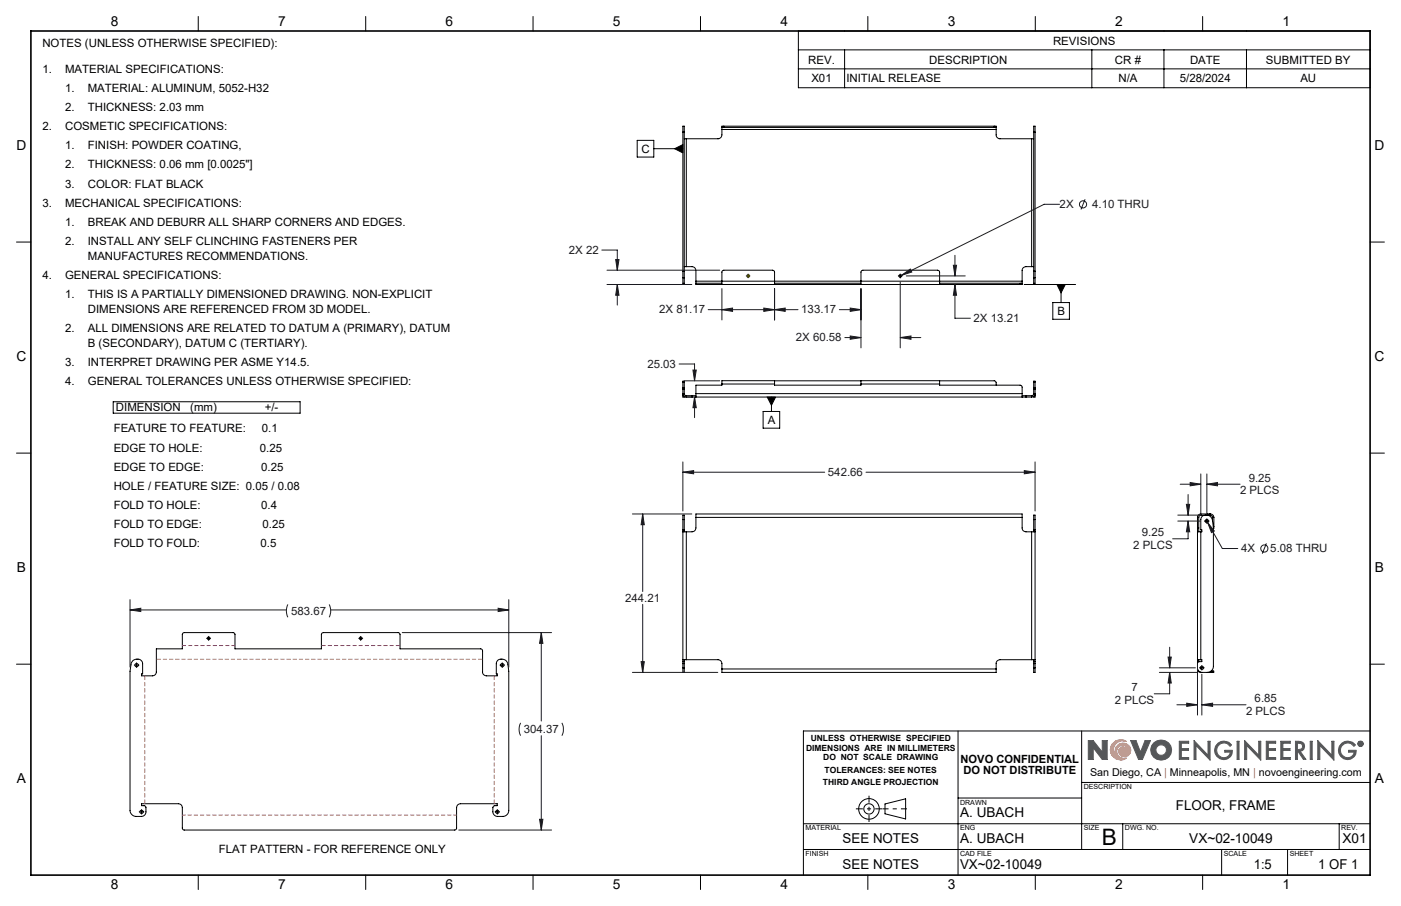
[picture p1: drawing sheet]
<svg xmlns="http://www.w3.org/2000/svg" width="432mm" height="279mm" viewBox="0 0 432 279" stroke-linecap="round" stroke-linejoin="round" font-family="sans-serif">
<g fill="none" stroke="#000" stroke-width=".31">
<path d="M61.1 5.1v4.5M112.7 5.1v4.5M164.3 5.1v4.5M215.9 5.1v4.5M267.5 5.1v4.5M319.1 5.1v4.5M370.7 5.1v4.5M222.5 39.3h.6M222.5 39.3v.6M222.5 39.9v1.7a1.2 1.2 0 0 1-1.2 1.2h-9.8M222.5 39.9h84.5M223.1 38.9h-.6v.4"/>
<path d="M223.1 38.9v.4M223.1 38.9h83.3M223.1 39.3h83.3M306.4 39.3h.6M306.4 38.9h.6v.4M306.4 38.9v.4M307 39.3v.6M307 39.9v1.7a1.2 1.2 0 0 0 1.2 1.2h9.8M210.5 40.7v-1.8h.4v1.8M210.5 40.7v45M210.5 40.7h.4M210.9 42.8h.6"/>
<path d="M210.9 40.7v45M211.5 42.8v39.4M318 42.8h.6M318 42.8v39.4M318.6 40.7v-1.8h.4v1.8M318.6 40.7v45M318.6 40.7h.4M319 40.7v45M5.1 74.6h4.4M422.3 74.6h4.4M210.5 85.7v1.7h.4v-1.7M210.5 83.6h.4"/>
<path d="M210.5 85.7h.4M210.9 82.2h.6M211.5 82.2h1.8a1.2 1.2 0 0 1 1.2 1.2v3.3M214.5 86.7v.6M214.5 87.3v.4h99.9M214.5 86.7h100.5M214.5 87.3h8M222.5 87.7v-3.9l.6-.5h15l.4 .2 .2 .4v3.8M238.7 87.3h26.7M265.4 87.7v-3.9l.6-.5h23l.4 .2 .2 .4v3.8M289.6 87.3h24.8M314.4 87.3h.6"/>
<path d="M314.4 87.3v.4M315 87.3v.4h-.6M315 86.7v.6M318 82.2h.6M318 82.2h-1.8a1.15 1.15 0 0 0-1.2 1.2v3.3M318.6 85.7v1.7h.4v-1.7M318.6 83.6h.4M318.6 85.7h.4M210.5 117.8v1.8M210.5 120v1.4M210.5 117.8v-.3h.4v.3M210.5 119.6v.4"/>
<path d="M210.5 119.6h.4M210.5 117.8h.4M210.5 120h.4M210.9 117.8v1.8M210.9 120v1.4M210.9 119.6v.4M222.5 118.4v-1h84l.4 .3 .1 1.1M222.5 118.4v.4h-8v2.6M222.5 118.4h16.2M238.7 117.4v1M238.7 118.4v.4h26.7v-.4M265.4 117.4v1"/>
<path d="M265.4 118.4h24.2M289.6 117.4v1M289.6 118.4v.4h24.8l.5 .2 .1 .4v2M318.6 117.8v1.8M318.6 120v1.4M318.6 117.8v-.3h.4v.3M318.6 119.6v.4M318.6 119.6h.4M318.6 117.8h.4M318.6 120h.4M319 117.8v1.8M319 120v1.4"/>
<path d="M319 119.6v.4M5.1 139.7h4.4M210.5 121.4a1.09 1.09 0 0 0 1 1M210.5 121.8v.6h.4v-.2M210.5 121.4v.4M210.5 121.4h.4M210.5 121.8h.1M210.9 121.4l.2 .4 .4 .2M211.5 122v.4M211.5 122.4h1.8M211.5 122h1.8M213.3 122h1.2"/>
<path d="M213.3 122.4h1.2M213.3 122v.4M214.5 121.4v1M214.5 121.4h100.5M214.5 122.4h100.5M315 121.4v1M315 122h1.2M315 122.4h1.2M316.2 122.4h1.8M316.2 122v.4M316.2 122h1.8M318 122v.4"/>
<path d="M318.6 121.4l-.2 .4-.4 .2M318.6 121.4h.4M318.9 121.8h.1M319 121.4a1.09 1.09 0 0 1-1 1M319 121.8v.6h-.4v-.2M319 121.4v.4M422.3 139.7h4.4M214.5 159.6v3.2a1.2 1.2 0 0 1-1.2 1.2h-1.8M214.5 159.6v-1.1h100.5v1.1M214.5 159.6h100.5M315 159.6v3.2a1.15 1.15 0 0 0 1.2 1.2h1.8M369.1 159.6h.4"/>
<path d="M369.1 159.6v3.2M369.5 159.6v3.2M370.1 158.5a1.02 1.02 0 0 0-1 1.1M370.1 158.9l-.5 .2-.1 .5M370.1 158.5h2M370.1 158.5v.4M370.1 158.9h1M372.1 158.5h.6M372.1 158.5v.4M372.4 158.9h.3M372.7 158.5h.4M372.7 158.9h.4"/>
<path d="M372.7 158.5v.4M373.1 158.9l.4 .2 .2 .5M373.1 158.5a1.09 1.09 0 0 1 1 1.1M373.1 158.5v.4M373.7 159.6h.4M373.7 159.6v.9M374.1 159.6v2.7M210.5 164h1M210.5 160.2v-1.3h.4v1.3M210.5 160.2v43.8M210.5 163.4h.4M210.5 160.2h.4"/>
<path d="M210.9 160.2v3.8M211.5 164v39.4M318 164h1M318 164v39.4M318.6 160.2v-1.3h.4v1.3M318.6 160.2v3.8M318.6 163.4h.4M318.6 160.2h.4M319 160.2v43.8M369.1 164h1M369.1 162.8v1.2M369.1 164v39.4"/>
<path d="M369.1 162.8h.4M369.5 162.8v1.2M370.1 164h.3v-.6h-.3v-3.2a1.82 1.82 0 0 1 2-1.4 1.82 1.82 0 0 1 1.6 1.8l.3 2v42.9a1.93 1.93 0 0 1-1.9 1.9M370.1 164v39.4M373.9 162.3h.2M374.1 162.3l-.1 .6M5.1 204.8h4.4M40.9 203.8a1.76 1.76 0 0 1 1.8-.5 1.76 1.76 0 0 1 1.3 1.4v3.1h-.4v.6h3.4a1.2 1.2 0 0 0 1.2-1.2v-7.1h8v-4.5l.6-.5h15l.6 .5v4.5h26.7v-4.5l.6-.5h23l.4 .2 .2 .4v4.4h25l.4 .6v6.5a1.2 1.2 0 0 0 1.2 1.2h3.3v-.6h-.2v-3.1a1.82 1.82 0 0 1 1.9-1.5 1.82 1.82 0 0 1 1.7 1.8l.2 2v42.9a1.87 1.87 0 0 1-1.8 1.9h-1.7a1.45 1.45 0 0 1-1.4-1.4l.1-1.7 .5-.2h.7v-.6h-11.3a1.2 1.2 0 0 0-1.2 1.2v6.4l-.5 .5h-83.5l-.5-.5v-6.4a1.2 1.2 0 0 0-1.2-1.2h-11.4v.6h.8l.5 .2 .1 1.7a1.39 1.39 0 0 1-1.4 1.4 3.6 3.6 0 0 1-2.7-.3l-.7-.9-.1-.7v-42.9l.3-2.3zM210.5 204v.6M210.5 206v1.4h.4v-1.4M210.5 203.4h1M210.5 206h.4"/>
<path d="M210.5 204.6h.4M210.5 204h.4M210.5 204.6v1.4M210.9 204v.6M210.9 203.4v.6M210.9 204.6v1.4M211.5 203.4h9.8a1.2 1.2 0 0 1 1.2 1.2v1.7M222.5 206.3v1.1h84.5v-1.1M222.5 206.3h84.5M318 203.4h1M318 203.4h-9.8a1.2 1.2 0 0 0-1.2 1.2v1.7M318.6 206v1.4h.4v-1.4"/>
<path d="M318.6 204v.6M318.6 206h.4M318.6 204.6h.4M318.6 204h.4M318.6 203.4v.6M318.6 204.6v1.4M319 204v.6M319 204.6v1.4M369.1 204.6v1.4a1.39 1.39 0 0 0 1.4 1.4h3M369.1 203.4h1M369.1 203.4v1.2M369.1 206.3a.92 .92 0 0 0 1 1"/>
<path d="M369.1 206.3h.1M369.5 203.4v.7M370.1 203.4h.3v.6l-1 .1-.3 .5M373.3 206.9h.2M373.5 206.9h.6v.5h-.6M373.5 206.9v.5M422.3 204.8h4.4M295.3 225.4v44.5M333.4 225.4v36.6M422.3 225.4h-174.7v44.5M247.6 254h174.7M272.8 247.9l6.3-1.6v6.3l-6.3-1.6z"/>
<path d="M295.3 246.1h38.1M333.4 241.3h88.9M346 254v8M412.7 254v8M61.1 269.9v4.4M112.7 269.9v4.4M164.3 269.9v4.4M215.9 269.9v4.4M247.6 262h174.7M267.5 269.9v4.4M319.1 269.9v4.4M370.7 269.9v4.4"/>
<path d="M376.5 262v7.9M396.8 262v7.9"/>
<circle cx="230.6" cy="85.1" r=".41"/>
<circle cx="277.5" cy="85.1" r=".41"/>
<circle cx="372" cy="160.7" r=".52"/>
<circle cx="64.3" cy="196.9" r=".41"/>
<circle cx="111.2" cy="196.9" r=".41"/>
<circle cx="42.1" cy="205.1" r=".52"/>
<circle cx="154.8" cy="205.1" r=".51"/>
<circle cx="370.4" cy="205.9" r=".51"/>
<circle cx="43.6" cy="250.4" r=".51"/>
<circle cx="153.3" cy="250.4" r=".5"/>
<circle cx="267.8" cy="249.5" r="1.59"/>
<circle cx="267.8" cy="249.5" r="3.2"/>
</g>
<path d="M342.7 229.6a3.1 3.1 0 0 1 4.5-.9 2.82 2.82 0 0 0-3.9 1.7 2.82 2.82 0 0 0 2.3 3.6 2.45 2.45 0 0 1-1.1-4.2 2.45 2.45 0 0 1 4 1.5 1.88 1.88 0 0 1-1.9 2.1 1.88 1.88 0 0 1-1.8-2.2l.6-.7a1.82 1.82 0 0 1 2.4 1.5 1.89 1.89 0 0 0-2.6-2 1.89 1.89 0 0 0-.3 3.3l1.5 .6 .8-.1a3.2 3.2 0 0 1-4-.2 3.2 3.2 0 0 1-.5-4z" fill="none" stroke="#f78d2a" stroke-width=".31"/>
<g fill="none" stroke="#555759" stroke-width=".31">
<path d="M336.9 230.6v3.6h-1.5v-5.8h1.5l2.8 3.6M336.9 230.6h.1M337 230.6l2.7 3.6h1.5v-5.8h-1.5v3.6M339.7 232h.1M348.5 228.4h1.6l1.4 3.6 1.4-3.6h1.7l-2.5 5.8h-1.2zM363.5 228.6h2.9v.6h-2.3v1.7h2.2v.5h-2.2v2.2h2.3v.6h-2.9zM368 228.4l4.3 4.5v-4.3h.7v5.8l-4.4-4.5v4.3h-.6zM375.4 229.2a2.89 2.89 0 0 1 4.2 .5l-.5 .5a2.26 2.26 0 0 0-3.2-.7 2.26 2.26 0 0 0-.5 3.2 2.26 2.26 0 0 0 3.3 .4l.5-1.1h-1.7v-.6h2.3a2.78 2.78 0 0 1-4 2.5 2.78 2.78 0 0 1-.4-4.7zM381.3 228.6h.6v5.6h-.6zM383.6 228.4l4.3 4.5v-4.3h.7v5.8l-4.4-4.5v4.3h-.6zM390.3 228.6h2.9v.6h-2.3v1.7h2.2v.5h-2.2v2.2h2.3v.6h-2.9zM394.8 228.6h2.9v.6h-2.3v1.7h2.2v.5h-2.2v2.2h2.3v.6h-2.9z"/>
<path d="M399.3 228.6a2.74 2.74 0 0 1 2.6 .8l.2 .8-.3 .9-1.1 .6 1.8 2.5h-.8l-1.7-2.5h-.1v2.5h-.6zM399.9 229.2l1.1 .1a1.02 1.02 0 0 1 0 1.7l-1.1 .2zM403.8 228.6h.6v5.6h-.6zM406.2 228.4l4.3 4.5v-4.3h.6v5.8l-4.3-4.5v4.3h-.6zM413.6 229.2a2.89 2.89 0 0 1 4.2 .5l-.5 .5a2.25 2.25 0 0 0-3.3-.7 2.25 2.25 0 0 0-.2 3.4 2.25 2.25 0 0 0 3.4-.3l.1-.6h-1.6v-.6h2.3a2.79 2.79 0 0 1-4 2.5 2.79 2.79 0 0 1-.4-4.7zM419 228.9l.6 .1-.1 .4 .2 .4-.4-.4-.3 .4zM419.2 229l.3 .2-.3 .1z"/>
<circle cx="357.9" cy="231.3" r="1.64"/>
<circle cx="357.9" cy="231.3" r="3.2"/>
<circle cx="419.3" cy="229.4" r=".85"/>
<circle cx="419.3" cy="229.4" r=".71"/>
</g>
<path d="M279.5 249.4h-7.5" fill="none" stroke="#000" stroke-width=".31" stroke-dasharray="15.2 1.3 1.3 1.3" stroke-dashoffset="13.4" stroke-linecap="butt"/>
<path d="M263.8 249.4h8.1M267.8 245.4v8.1" fill="none" stroke="#000" stroke-width=".31" stroke-dasharray="15.2 1.3 1.3 1.3" stroke-dashoffset="13.1" stroke-linecap="butt"/>
<path d="M9.5 9.6h412.8v260.3h-412.8z" fill="none" stroke="#000" stroke-width=".5"/>
<path d="M343 229.1a3.2 3.2 0 0 1 4.2-.4 2.82 2.82 0 0 0-3.9 1.7 2.82 2.82 0 0 0 2.3 3.6 2.43 2.43 0 0 1-1.9-2.8 2.43 2.43 0 0 1 2.7-2 2.43 2.43 0 0 1 2.1 2.7 1.82 1.82 0 0 1-2.5 1.5 1.82 1.82 0 0 1-.9-2.7 1.73 1.73 0 0 1 2.7 1.3 1.9 1.9 0 0 0-2.6-2 1.9 1.9 0 0 0-.3 3.3l.8 .5h1.5a3.2 3.2 0 0 1-4.2-.4 3.2 3.2 0 0 1 0-4.3z" fill-rule="evenodd" fill="#f78d2a"/>
<path d="M335.4 228.4v5.8h1.5v-3.6l2.8 3.6h1.5v-5.8h-1.5v3.6l-2.8-3.6zM348.5 228.4l2.4 5.8h1.2l2.5-5.8h-1.7l-1.4 3.6-1.4-3.6zM355.6 229.1a3.1 3.1 0 0 0 .2 4.6 3.1 3.1 0 0 0 4.6-.6 3.1 3.1 0 0 0-1-4.5l-1.8-.4-1 .3zM356.2 231.3a1.65 1.65 0 0 1 3.3 0 1.65 1.65 0 0 1-3.3 0zM363.5 228.6v5.6h2.9v-.6h-2.3v-2.2h2.2v-.5h-2.2v-1.7h2.3v-.6zM368 228.4v5.8h.6v-4.3l4.4 4.5v-5.8h-.7v4.3zM375.2 229.3a2.79 2.79 0 0 0 .7 4.7 2.79 2.79 0 0 0 3.9-2.6h-2.3v.6h1.7a2.16 2.16 0 0 1-3 1.4 2.16 2.16 0 0 1-.9-3.2 2.22 2.22 0 0 1 3.8 0l.5-.5a2.92 2.92 0 0 0-4.4-.4zM381.3 228.6v5.6h.6v-5.6zM383.6 228.4v5.8h.6v-4.3l4.4 4.5v-5.8h-.7v4.3zM390.3 228.6v5.6h2.9v-.6h-2.3v-2.2h2.2v-.5h-2.2v-1.7h2.3v-.6zM394.8 228.6v5.6h2.9v-.6h-2.3v-2.2h2.2v-.5h-2.2v-1.7h2.3v-.6zM399.3 228.6v5.6h.6v-2.5l1.8 2.5h.8l-1.8-2.5 1.1-.6 .3-1.3a1.6 1.6 0 0 0-2.1-1.2zM399.9 229.2l1.3 .3 .3 .4-.3 1-1.3 .3zM403.8 228.6v5.6h.6v-5.6zM406.2 228.4v5.8h.6v-4.3l4.3 4.5v-5.8h-.6v4.3zM413.3 229.4a2.79 2.79 0 0 0 .9 4.6 2.79 2.79 0 0 0 3.8-2.6h-2.3v.6h1.6a2.18 2.18 0 0 1-3.2 1.3 2.18 2.18 0 0 1-.4-3.5 2.22 2.22 0 0 1 3.6 .4l.5-.5a2.89 2.89 0 0 0-4.5-.3zM419 228.9v.9h.2v-.4l.5 .4-.2-.4 .2-.4zM419.2 229l.3 .2-.3 .1zM418.5 229.4a.85 .85 0 0 0 1.7 0 .85 .85 0 0 0-1.7 0zM418.6 229.4a.71 .71 0 0 1 1.4 0 .71 .71 0 0 1-1.4 0z" fill-rule="evenodd" fill="#555759"/>
<g fill="none" stroke="#191924" stroke-width=".31">
<path d="M185.5 77.1h4.8v6.2M294.3 78.7v6.4M326.6 63h-4.8l-44 21.9M334.4 61.5l-1.2 3.1M187.1 83.3h34.7M187.1 87.7h26.1M189.8 80h1l-.5 3.3zM190.3 87.7l.5 3.4h-1zM190.3 87.7v6.4M218.3 95.5h27.7M222.5 95.5l3.3-.5v1zM222.5 89v9.7"/>
<path d="M235.4 95l3.3 .5-3.3 .5zM238.7 95.5l3.3-.5v1zM238.7 89v9.7M258.7 95.5h6.7M262 95l3.4 .5-3.4 .5zM265.4 89v18.3M277.5 87v20.3M277.8 84.9l2.8-1.9 .4 .9zM279.3 85.1h18.2M293.8 81.8h1l-.5 3.3zM294.3 87.7l.5 3.4h-1zM294.3 87.7v10.4h4.8"/>
<path d="M209.3 112.3h4.8v5.1M210.9 117.4h10.9M213.6 114.1h1l-.5 3.3zM260.4 104.1h5M262 103.6l3.4 .5-3.4 .5zM277.5 104.1l3.3-.5v1zM277.5 104.1h6.3M210.9 122.4h2.3M214.1 122.4l.5 3.3h-1zM214.1 122.4v6.4M194.9 158.5h18.3M198.1 158.5l.5 3.3h-1z"/>
<path d="M198.1 158.5v23.9M210.5 145.6l3.3-.5v1zM210.5 142.5v15.1M210.5 145.6h43.7M266.9 145.6h52.1M315.7 145.1l3.3 .5-3.3 .5zM319 142.5v15.1M363 158.9h7.2M363.7 149.3h6.4M365.7 155.5h1l-.5 3.4zM366.2 152.5v6.4M366.8 148.8l3.3 .5-3.3 .5z"/>
<path d="M370.1 146.2v12.8M372 149.3l3.2-.5v1zM372 146.2v12.5M372 149.3h10.2M363 160.7h7M366.2 160.7l.5 3.3h-1zM366.2 160.7v5.5h-4.8M372.2 161.1l2.1 2.7-.9 .5zM372.2 161.1l4.5 8.1h4.8M390.3 167.6l-1.3 3.1M40.1 188.1l3.3-.5v1zM40.1 184.9v20.8"/>
<path d="M40.1 188.1h48.2M88.7 186.4l-.4 1.8 .4 2.2M101.5 186.4l.4 1.5v1l-.4 1.5M101.9 188.1h54.9M124 195.1h46M153.5 187.6l3.3 .5-3.3 .5zM156.8 184.9v20.8M166.8 195.1l.5 3.3h-1zM166.8 195.1v27.3M198.1 186.4v21M360.5 199.6v6.4M194.9 207.4h26.3"/>
<path d="M197.6 204h1l-.5 3.4zM357.3 207.4h11.9M357.3 206h11.1M360 202.6h1l-.5 3.4zM360.5 207.4l.5 3.2h-1zM360.5 207.4v6.6h-4.8M362.7 217.3h6.4M365.8 216.9l3.3 .4-3.3 .5zM369.1 204.7v15.8M370.4 217.3l3.3-.4v.9zM370.4 207.9v12.6M370.4 217.3h13.6"/>
<path d="M160.4 222.9l-.4 1.9 .4 2.1M166.8 226.9v29.1M173.2 222.9l.4 1.5v1.3l-.4 1.2M141.4 256h28.6M166.3 252.7h1l-.5 3.3z"/>
<circle cx="333.8" cy="63" r="1.09"/>
<circle cx="389.7" cy="169.1" r="1.11"/>
</g>
<g fill="none" stroke="#000" stroke-width=".31">
<path d="M246.1 9.6h176.2v17.5h-176.2zM246.1 15.4h176.2M260.3 15.4v11.7M336.5 15.4v11.7M358.7 15.4v11.7M384.2 15.4v11.7M246.1 21.2h176.2M196.4 43.3h5.1v5.1h-5.1zM201.5 45.9h9M207.9 45.9l2.6-1.3v2.6zM276.9 85.1h.2M277.2 85.1h.5"/>
<path d="M277.5 84.5v.2M277.5 84.9v.4M277.5 85.5v.2M277.9 85.1h.2M315.7 87.7h15.8M324.5 93.3h5.1v5.2h-5.1zM325.8 87.7h2.5l-1.3 2.6zM327 87.7v5.6M34.9 123.9h57.6v3.5h-57.6zM235.2 126.9h5.1v5.1h-5.1zM236.5 122.4h2.5l-1.2 2.6zM237.8 122.4v4.5"/>
<path d="M372 160v.3M371.2 160.7h.3M371.8 160.7h.3M372 160.5v.4M372 161.1v.3M372.4 160.7h.3M63.7 196.8h.2M64.1 196.8h.4M64.3 196.3v.2M64.3 196.6v.5M64.3 197.3v.2M64.7 196.8h.2"/>
<path d="M110.6 196.8h.2M111 196.8h.4M111.2 196.3v.2M111.2 196.6v.5M111.2 197.3v.2M111.6 196.8h.2M41.4 205.1h.3M41.9 205.1h.4M42.1 204.4v.3M42.1 204.9v.4M42.1 205.5v.3M42.5 205.1h.3"/>
<path d="M154.1 205.1h.3M154.6 205.1h.4M154.8 204.4v.3M154.8 204.9v.4M154.8 205.5v.3M155.2 205.1h.3M369.7 206h.3M370.2 206h.4M370.4 205.2v.3M370.4 205.7v.5M370.4 206.3v.4M370.8 206h.4"/>
<path d="M42.9 250.4h.3M43.4 250.4h.4M43.6 249.7v.3M43.6 250.2v.4M43.6 250.8v.3M44 250.4h.3M152.6 250.4h.3M153.1 250.4h.4M153.3 249.7v.3M153.3 250.2v.4M153.3 250.8v.3M153.7 250.4h.3"/>
</g>
<path d="M140.7 251.4h-84.5" fill="none" stroke="#ff0080" stroke-width=".31" stroke-dasharray="1.3 .6" stroke-dashoffset=".3" stroke-linecap="butt"/>
<path d="M99.1 199.1h24.2M48.2 203.3h100.5" fill="none" stroke="#ff0080" stroke-width=".31" stroke-dasharray="1.3 .6" stroke-dashoffset="-.1" stroke-linecap="butt"/>
<path d="M56.2 199.1h16.2" fill="none" stroke="#ff0080" stroke-width=".31" stroke-dasharray="1.3 .6" stroke-dashoffset=".1" stroke-linecap="butt"/>
<path d="M152.3 208.4v39.5M44.6 247.9v-39.5" fill="none" stroke="#ff0080" stroke-width=".31" stroke-dasharray="1.3 .6" stroke-linecap="butt"/>
<path d="M230 85.1h.2M230.4 85.1h.4M230.6 84.5v.2M230.6 84.9v.4M230.6 85.5v.2M231 85.1h.2" fill="none" stroke="#808000" stroke-width=".31"/>
<path d="M236.5 122.4l1.3 2.6 1.2-2.6zM325.8 87.7l1.2 2.6 1.3-2.6zM207.9 45.9l2.6 1.3v-2.6z" fill="#000"/>
<path d="M198.1 158.5l.5 3.3h-1zM197.6 204h1l-.5 3.4zM210.5 145.6l3.3-.5v1zM315.7 145.1l3.3 .5-3.3 .5zM213.6 114.1h1l-.5 3.3zM214.1 122.4l.5 3.3h-1zM372.2 161.1l1.2 3.2 .9-.5zM365.7 155.5h1l-.5 3.4zM366.2 160.7l.5 3.3h-1zM360 202.6h1l-.5 3.4zM360.5 207.4l.5 3.2h-1zM365.8 216.9l3.3 .4-3.3 .5zM370.4 217.3l3.3-.4v.9zM366.8 148.8l3.3 .5-3.3 .5zM372 149.3l3.2-.5v1zM189.8 80h1l-.5 3.3zM190.3 87.7l.5 3.4h-1zM222.5 95.5l3.3-.5v1zM235.4 95l3.3 .5-3.3 .5zM238.7 95.5l3.3-.5v1zM262 95l3.4 .5-3.4 .5zM262 103.6l3.4 .5-3.4 .5zM277.5 104.1l3.3-.5v1zM294.3 87.7l.5 3.4h-1zM293.8 81.8h1l-.5 3.3zM277.8 84.9l3.2-1-.4-.9zM40.1 188.1l3.3-.5v1zM153.5 187.6l3.3 .5-3.3 .5zM166.3 252.7h1l-.5 3.3zM166.8 195.1l.5 3.3h-1z" fill="#191924"/>
<text font-size="7" x="339.5" y="260.5">B</text>
<g font-size="4.2">
<text x="34.1" y="8.1">8</text>
<text x="85.7" y="8.1">7</text>
<text x="137.3" y="8.1">6</text>
<text x="188.9" y="8.1">5</text>
<text x="240.5" y="8.1">4</text>
<text x="292.1" y="8.1">3</text>
<text x="343.7" y="8.1">2</text>
<text x="395.3" y="8.1">1</text>
<text x="5.1" y="46.4">D</text>
<text x="423.7" y="46.4">D</text>
<text x="5.1" y="111.4">C</text>
<text x="423.7" y="111.4">C</text>
<text x="5.2" y="176.5">B</text>
<text x="423.8" y="176.5">B</text>
<text x="5.2" y="241.6">A</text>
<text x="423.8" y="241.6">A</text>
<text x="362.4" y="249.9">FLOOR, FRAME</text>
<text x="295.9" y="252">A. UBACH</text>
<text x="259.7" y="260">SEE NOTES</text>
<text x="295.9" y="260">A. UBACH</text>
<text x="366.5" y="260">VX~02-10049</text>
<text x="413.8" y="260">X01</text>
<text x="259.7" y="267.9">SEE NOTES</text>
<text x="295.9" y="267.9">VX~02-10049</text>
<text x="386.5" y="267.9">1:5</text>
<text x="406.3" y="267.9">1 OF 1</text>
<text x="34.1" y="274.2">8</text>
<text x="85.7" y="274.2">7</text>
<text x="137.3" y="274.2">6</text>
<text x="188.9" y="274.2">5</text>
<text x="240.5" y="274.2">4</text>
<text x="292.1" y="274.2">3</text>
<text x="343.7" y="274.2">2</text>
<text x="395.3" y="274.2">1</text>
</g>
<g font-size="3.5">
<text x="13.1" y="14.5">NOTES (UNLESS OTHERWISE SPECIFIED):</text>
<text x="324.6" y="13.8">REVISIONS</text>
<text x="13.1" y="22.4">1.</text>
<text x="20.1" y="22.4">MATERIAL SPECIFICATIONS:</text>
<text x="249.1" y="19.6">REV.</text>
<text x="286.4" y="19.6">DESCRIPTION</text>
<text x="343.6" y="19.6">CR #</text>
<text x="366.8" y="19.6">DATE</text>
<text x="390.2" y="19.6">SUBMITTED BY</text>
<text x="20.1" y="28.3">1.</text>
<text x="27.1" y="28.3">MATERIAL: ALUMINUM, 5052-H32</text>
<text x="250.1" y="25.4">X01</text>
<text x="260.8" y="25.4">INITIAL RELEASE</text>
<text x="344.7" y="25.4">N/A</text>
<text x="363.6" y="25.4">5/28/2024</text>
<text x="400.8" y="25.4">AU</text>
<text x="20.1" y="34.2">2.</text>
<text x="27.1" y="34.2">THICKNESS: 2.03 mm</text>
<text x="13.1" y="40.1">2.</text>
<text x="20.1" y="40.1">COSMETIC SPECIFICATIONS:</text>
<text x="20.1" y="46">1.</text>
<text x="27.1" y="46">FINISH: POWDER COATING,</text>
<text x="197.7" y="47">C</text>
<text x="20.1" y="51.9">2.</text>
<text x="27.1" y="51.9">THICKNESS: 0.06 mm [0.0025&quot;]</text>
<text x="20.1" y="57.8">3.</text>
<text x="27.1" y="57.8">COLOR: FLAT BLACK</text>
<text x="13.1" y="63.8">3.</text>
<text x="20.1" y="63.8">MECHANICAL SPECIFICATIONS:</text>
<text x="20.1" y="69.7">1.</text>
<text x="27.1" y="69.7">BREAK AND DEBURR ALL SHARP CORNERS AND EDGES.</text>
<text x="20.1" y="75.6">2.</text>
<text x="27.1" y="75.6">INSTALL ANY SELF CLINCHING FASTENERS PER</text>
<text x="27.1" y="80.1">MANUFACTURES RECOMMENDATIONS.</text>
<text x="13.1" y="86">4.</text>
<text x="20.1" y="86">GENERAL SPECIFICATIONS:</text>
<text x="20.1" y="91.9">1.</text>
<text x="27.1" y="91.9">THIS IS A PARTIALLY DIMENSIONED DRAWING. NON-EXPLICIT</text>
<text x="27.1" y="96.4">DIMENSIONS ARE REFERENCED FROM 3D MODEL.</text>
<text x="325.9" y="97.1">B</text>
<text x="20.1" y="102.4">2.</text>
<text x="27.1" y="102.4">ALL DIMENSIONS ARE RELATED TO DATUM A (PRIMARY), DATUM</text>
<text x="27.1" y="106.9">B (SECONDARY), DATUM C (TERTIARY).</text>
<text x="20.1" y="112.8">3.</text>
<text x="27.1" y="112.8">INTERPRET DRAWING PER ASME Y14.5.</text>
<text x="20.1" y="118.7">4.</text>
<text x="27.1" y="118.7">GENERAL TOLERANCES UNLESS OTHERWISE SPECIFIED:</text>
<text x="35.7" y="126.6">DIMENSION</text>
<text x="58.7" y="126.6">(mm)</text>
<text x="81.6" y="126.6">+/-</text>
<text x="236.6" y="130.6">A</text>
<text x="35" y="133.4">FEATURE TO FEATURE:</text>
<text x="80.7" y="133.4">0.1</text>
<text x="35" y="139.3">EDGE TO HOLE:</text>
<text x="80.1" y="139.3">0.25</text>
<text x="35" y="145.2">EDGE TO EDGE:</text>
<text x="80.5" y="145.2">0.25</text>
<text x="35" y="151.1">HOLE / FEATURE SIZE: 0.05 / 0.08</text>
<text x="35" y="157">FOLD TO HOLE:</text>
<text x="80.5" y="157">0.4</text>
<text x="35" y="162.9">FOLD TO EDGE:</text>
<text x="80.9" y="162.9">0.25</text>
<text x="35" y="168.8">FOLD TO FOLD:</text>
<text x="80.3" y="168.8">0.5</text>
<text x="296.1" y="235.2">NOVO CONFIDENTIAL</text>
<text x="296.9" y="238.7">DO NOT DISTRIBUTE</text>
<text x="67.5" y="263.2">FLAT PATTERN - FOR REFERENCE ONLY</text>
</g>
<g font-size="3.5" fill="#191924">
<text x="326.6" y="64.2">2X</text>
<text x="336.6" y="64.2">4.10 THRU</text>
<text x="175.3" y="78.3">2X 22</text>
<text x="203.2" y="96.7">2X 81.17</text>
<text x="247" y="96.7">133.17</text>
<text x="300.1" y="99.3">2X 13.21</text>
<text x="245.3" y="105.3">2X 60.58</text>
<text x="199.5" y="113.4">25.03</text>
<text x="255.2" y="146.8">542.66</text>
<text x="384.9" y="148.5">9.25</text>
<text x="382.2" y="152.5">2 PLCS</text>
<text x="351.9" y="165.4">9.25</text>
<text x="349.3" y="169.3">2 PLCS</text>
<text x="382.5" y="170.3">4X</text>
<text x="391.5" y="170.3">5.08 THRU</text>
<text x="192.7" y="185.6">244.21</text>
<text x="89.7" y="189.6">583.67</text>
<text x="348.7" y="213.2">7</text>
<text x="343.6" y="217.1">2 PLCS</text>
<text x="384" y="220.5">2 PLCS</text>
<text x="386.7" y="216.5">6.85</text>
<text x="161.5" y="226.1">304.37</text>
</g>
<text font-size="3.3" x="336" y="239.4">San Diego, CA | Minneapolis, MN | novoengineering.com</text>
<g font-size="2.6">
<text x="248.4" y="231.5">DIMENSIONS ARE IN MILLIMETERS</text>
<text x="249.9" y="228.6">UNLESS OTHERWISE SPECIFIED</text>
<text x="253.7" y="234.4">DO NOT SCALE DRAWING</text>
<text x="254.2" y="238.5">TOLERANCES: SEE NOTES</text>
<text x="253.7" y="242.1">THIRD ANGLE PROJECTION</text>
</g>
<g font-size="2.2">
<text x="334" y="243.4">DESCRIPTION</text>
<text x="295.9" y="248.2">DRAWN</text>
<text x="248.3" y="256.1">MATERIAL</text>
<text x="295.9" y="256.1">ENG</text>
<text x="334" y="256.1">SIZE</text>
<text x="346.7" y="256.1">DWG. NO.</text>
<text x="413.4" y="256.1">REV.</text>
<text x="248.3" y="264">FINISH</text>
<text x="295.9" y="264">CAD FILE</text>
<text x="377.2" y="264">SCALE</text>
<text x="397.5" y="264">SHEET</text>
</g>
</svg>
